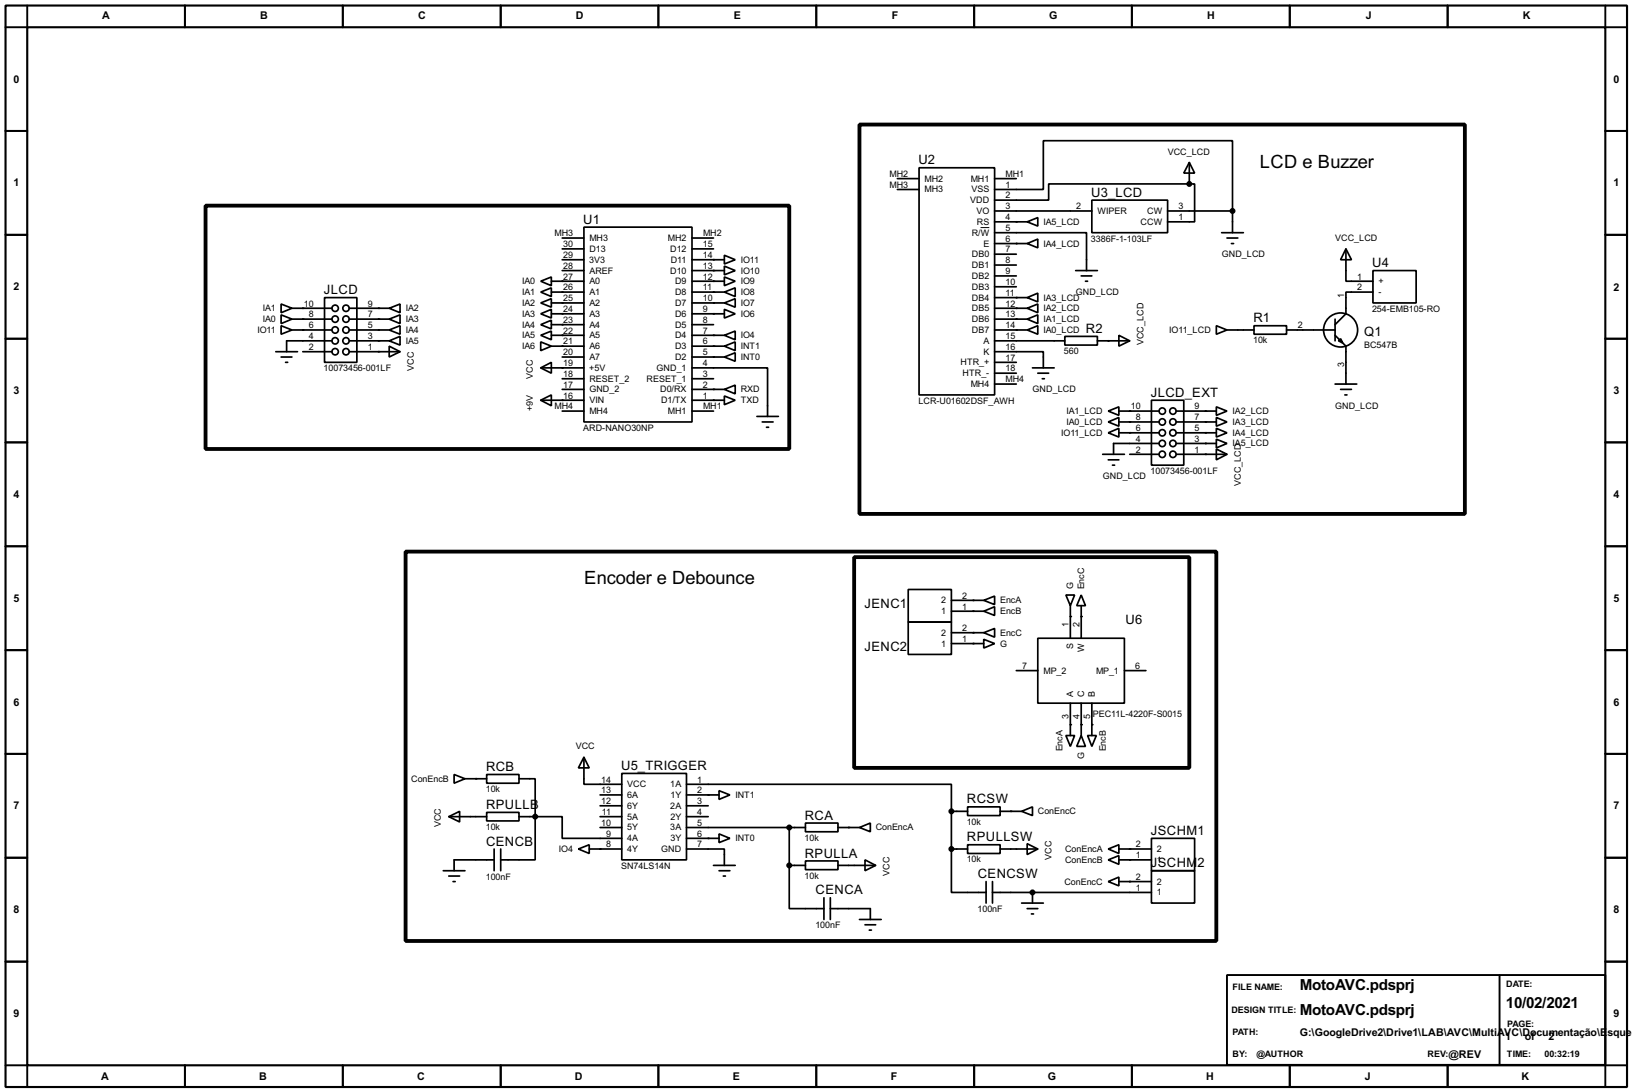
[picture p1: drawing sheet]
<svg xmlns="http://www.w3.org/2000/svg" width="383mm" height="256mm" viewBox="0 0 383 256" stroke-linecap="round" stroke-linejoin="round" font-family="sans-serif">
<path d="M1.3 1.3h381v254h-381zM6.4 6.4h370.8v243.8h-370.8z" fill="none" stroke="#000" stroke-width=".5"/>
<g fill="none" stroke="#000" stroke-width=".45">
<path d="M6.4 1.3v5.1h-5.1M43.5 1.3v5.1M80.6 1.3v5.1M117.7 1.3v5.1M154.7 1.3v5.1M191.8 1.3v5.1M228.9 1.3v5.1M266 1.3v5.1M303.1 1.3v5.1M340.2 1.3v5.1M377.2 1.3v5.1h5.1M1.3 30.8h5.1"/>
<path d="M377.2 30.8h5.1M1.3 55.2h5.1M377.2 55.2h5.1M1.3 79.6h5.1M377.2 79.6h5.1M1.3 103.9h5.1M377.2 103.9h5.1M1.3 128.3h5.1M377.2 128.3h5.1M1.3 152.7h5.1M377.2 152.7h5.1M1.3 177.1h5.1"/>
<path d="M377.2 177.1h5.1M1.3 201.5h5.1M377.2 201.5h5.1M1.3 225.9h5.1M288.3 229h88.9v21.1h-88.9zM352.4 229v21.1M377.2 225.9h5.1M1.3 250.2h5.1v5.1M43.5 250.2v5.1M80.6 250.2v5.1M117.7 250.2v5.1M154.7 250.2v5.1"/>
<path d="M191.8 250.2v5.1M228.9 250.2v5.1M266 250.2v5.1M303.1 250.2v5.1M340.2 250.2v5.1M382.3 250.2h-5.1v5.1"/>
</g>
<g fill="none" stroke="#000" stroke-width=".4">
<path d="M216 39.4h17.7v53.4h-17.7zM279.5 38.2l1.2 2.5h-2.5zM279.5 38.2v5M132.1 55.9h5.1M132.1 58.5h5.1M137.2 53.4h25.4v45.7h-25.4zM162.6 55.9h5.1M162.6 58.5h5.1M170.2 60l2.6 1-2.6 1zM210.9 44.5h5.1M210.9 42h5.1M233.7 44.5h11.5v-11.4h44.4v16.5"/>
<path d="M233.7 54.7h21.6v8.9M233.7 49.6h22.9M233.7 57.2h7.7M233.7 52.1h7.7M233.7 59.7h5.1M233.7 42h5.1M241.4 57.2l2.5-1v2zM241.4 52.1l2.5-1v2zM256.6 47h17.8v7.7h-17.8zM274.4 49.6h15.2M279.5 43.2h1.2v8.9h-6.3M279.5 43.2h-33.1v3.8h-12.7"/>
<path d="M287.1 54.7h5.1M288.3 55.9h2.6M289.4 57.2h.5M289.6 49.6v5.1M316.3 58.5l1.3 2.5h-2.6zM316.3 58.5v7.6h6.3M66.1 74l2.5 1-2.5 1zM66.1 76.5l2.5 1-2.5 1zM66.1 71.4l2.5 1-2.5 1.1zM68.6 77.5h9.4M68.6 72.4h9.4M68.6 75h9.4"/>
<path d="M76.3 69.9h7.6v15.2h-7.6zM82.1 77.5h9.4M82.1 72.4h9.4M82.1 75h9.4M91.5 72.4l2.5-1v2.1zM91.5 77.5l2.5-1v2zM91.5 75l2.5-1v2zM127.1 66.1l2.5-1v2zM127.1 68.6l2.5-1v2.1zM127.1 71.2l2.5-1v2zM127.1 73.7l2.5-1v2zM127.1 76.3l2.5-1.1v2.1z"/>
<path d="M127.1 78.8l2.5-1v2zM129.6 66.1h7.6M129.6 73.7h7.6M129.6 68.6h7.6M129.6 71.2h7.6M129.6 76.3h7.6M129.6 78.8h7.6M132.1 61h5.1M132.1 63.6h5.1M162.6 61h7.6M162.6 63.6h7.6M162.6 66.1h7.6"/>
<path d="M162.6 73.7h7.6M162.6 68.6h7.6M162.6 71.2h7.6M162.6 76.3h5.1M162.6 78.8h7.6M170.2 62.5l2.6 1.1-2.6 1zM170.2 65.1l2.6 1-2.6 1zM170.2 72.7l2.6 1-2.6 1zM170.2 68.6l2.6-1v2.1zM170.2 71.2l2.6-1v2zM170.2 78.8l2.6-1v2zM233.7 77.5h7.7"/>
<path d="M233.7 69.9h7.7M233.7 72.4h7.7M233.7 75h7.7M233.7 62.3h5.1M233.7 64.8h5.1M233.7 67.4h5.1M241.4 69.9l2.5-1v2zM241.4 72.4l2.5-1v2.1zM241.4 75l2.5-1v2zM241.4 77.5l2.5-1v2zM250.2 79h7.7v2.1h-7.7zM252.8 63.6h5.1"/>
<path d="M254.1 64.8h2.5M255.1 66.1h.5M262.9 78.8l2.6 1.3-2.6 1.2zM285.8 76.5l2.5 1-2.5 1zM288.3 77.5h6.4M294.7 76.5h7.6v2h-7.6zM302.3 77.5h11.4M313.7 78.8l2.6 2.5v8.9M313.7 75v5.1M322.6 63.6h10.2v7.6h-10.2zM322.6 68.6h-6.3v5.1l-2.6 2.6M64.8 82.6h5.1"/>
<path d="M66.1 83.9h2.5M67.1 85.1h.5M71.2 82.6h6.8M78 80.1h-10.6v2.5M82.1 80.1h9.4M82.1 82.6h11.9M91.5 80.1l2.5-1.1v2.1zM91.5 81.3l2.5 1.3-2.5 1.3zM127.1 80.3l2.5 1-2.5 1.1zM127.1 94l2.5-1.2v2.5zM127.1 86.4l2.5-1.3v2.6zM127.1 94h10.1"/>
<path d="M127.1 86.4h10.1M129.6 81.3h7.6M132.1 91.5h5.1M132.1 83.9h5.1M132.1 96.6h5.1M132.1 89h5.1M162.6 86.4h17.8v11.4M162.6 94h7.6M162.6 91.5h7.6M162.6 83.9h7.6M162.6 81.3h7.6M162.6 96.6h5.1"/>
<path d="M162.6 89h5.1M170.2 93l2.6 1-2.6 1.1zM170.2 91.5l2.6-1v2zM170.2 83.9l2.6-1v2zM170.2 81.3l2.6-1v2.1zM177.9 97.8h5M179.1 99.1h2.6M233.7 82.6h11.5v3.8M233.7 80.1h16.5M233.7 90.2h5.1M233.7 85.1h5.1M233.7 87.7h5.1"/>
<path d="M242.6 86.4h5.1M243.9 87.7h2.5M244.9 89h.5M257.9 80.1h7.6M260.4 99.1l2.5-1v2zM260.4 96.6l2.5-1v2zM262.9 99.1h9.4M262.9 96.6h9.4M270.6 94h7.6v15.3h-7.6zM276.4 99.1h9.4M276.4 96.6h9.4M285.8 95.6l2.5 1-2.5 1z"/>
<path d="M285.8 98.1l2.5 1-2.5 1zM313.7 90.2h5.1M314.5 80.1l.5-.5 .5 1zM315 91.5h2.6M316 92.8h.5M180.1 100.4h.5M259.1 106.7h5.1M260.4 101.7l2.5-1.1v2.1zM260.4 108h2.5M261.4 109.3h.5M262.9 101.7h9.4M265.5 106.7h6.8"/>
<path d="M272.3 104.2h-10.6v2.5M276.4 104.2h9.4M276.4 106.7h11.9M276.4 101.7h9.4M285.8 100.6l2.5 1.1-2.5 1zM285.8 103.2l2.5 1-2.5 1zM285.8 105.5l2.5 1.2-2.5 1.3zM213.4 138.5h10.2v7.6h-10.2zM250.5 139.8h2l-1 2.5zM254.1 139.8l1 2.5h-2.1zM213.4 146.1h10.2v7.6h-10.2zM223.6 141h7.6"/>
<path d="M223.6 143.6h7.6M223.6 148.6h7.6M223.6 151.2h7.6M231.2 141l2.5-1v2zM231.2 143.6l2.5-1.1v2.1zM231.2 148.6l2.5-1v2.1zM231.2 150.2l2.5 1-2.5 1zM238.8 157.5h5.1M243.9 149.9h20.3v15.3h-20.3zM251.5 142.3v7.6M254.1 142.3v7.6M264.2 157.5h5.1"/>
<path d="M137.2 177.9l1.3 2.5h-2.6zM137.2 177.9v6.3h8.9M250.5 172.8h2l-1 2.5zM251.5 165.2v7.6M254.1 172.8l1 2.5h-2.1zM254.1 165.2v7.6M255.6 172.8h2l-1 2.5zM256.6 165.2v7.6M105.5 191.8l2.5-1.2v2.5zM105.5 191.8h8.9M106.7 181.9l2.6 1-2.6 1.1zM109.3 182.9h5.1"/>
<path d="M114.4 190.8h7.6v2h-7.6zM114.4 181.9h7.6v2.1h-7.6zM116.1 199.4v5.1M117.7 199.4v5.1M122 182.9h3.8v8.9M122 191.8h3.8M125.8 191.8v10.2h-8.1M125.8 191.8h6.3v5.1h14M135.9 199.4l2.6-1v2.1zM138.5 199.4h7.6M141 191.8h5.1M141 194.4h5.1"/>
<path d="M141 186.7h5.1M141 189.3h5.1M146.1 181.7h15.2v20.3h-15.2zM161.3 199.4h8.9v3.9M161.3 184.2h62.3v6.4M161.3 191.8h5.1M161.3 194.4h28M161.3 196.9h7.7M161.3 186.7h7.7M161.3 189.3h5.1M169 195.9l2.5 1-2.5 1zM169 185.7l2.5 1-2.5 1.1z"/>
<path d="M185.5 194.4v8.9M189.3 193.3h7.6v2.1h-7.6zM196.9 194.4h5.1M202 194.4l2.5-1.1v2.1zM223.6 199.4v10.2h8.1M223.6 199.4h3.8M223.6 190.6v8.8M223.6 190.6h3.8M227.4 198.4h7.6v2.1h-7.6zM227.4 189.5h7.6v2.1h-7.6zM235 199.4h8.9M235 190.6h5.1"/>
<path d="M240.1 190.6l2.5-1.1v2.1zM241.4 198.2l2.5 1.2-2.5 1.3zM260.4 199.4l2.5-1v2.1zM262.9 199.4h7.7M270.6 196.9h10.1v7.6h-10.1zM104.2 204.5h5.1M105.5 205.8h2.5M106.5 207.1h.5M116.1 202h-9.4v2.5M167.7 203.3h5.1M169 204.5h2.5M170 205.8h.5"/>
<path d="M185.5 203.3v10.1h8.1M185.5 203.3h3.8M189.3 202.2h7.6v2.1h-7.6zM193.6 210.9v5.1M195.1 213.4h9.4v2.6M195.1 210.9v5.1M196.9 203.3h8.9M202 216h5.1M203.3 202l2.5 1.3-2.5 1.2zM203.3 217.2h2.5M204.3 218.5h.5M231.7 207.1v5"/>
<path d="M233.2 209.6h37.4M233.2 207.1v5M240.1 212.1h5.1M241.4 213.4h2.5M242.4 214.7h.5M242.6 209.6v2.5M260.4 202l2.5-1v2zM260.4 207.1l2.5-1.1v2.1zM262.9 202h7.7M262.9 207.1h7.7M270.6 204.5h10.1v7.6h-10.1z"/>
<circle cx="78.7" cy="72.4" r=".75"/>
<circle cx="78.7" cy="75" r=".75"/>
<circle cx="78.7" cy="77.5" r=".75"/>
<circle cx="81.3" cy="72.4" r=".75"/>
<circle cx="81.3" cy="77.5" r=".75"/>
<circle cx="81.3" cy="75" r=".75"/>
<circle cx="315" cy="77.5" r="4"/>
<circle cx="78.7" cy="82.6" r=".75"/>
<circle cx="78.7" cy="80.1" r=".75"/>
<circle cx="81.3" cy="82.6" r=".75"/>
<circle cx="81.3" cy="80.1" r=".75"/>
<circle cx="273.1" cy="96.6" r=".75"/>
<circle cx="273.1" cy="99.1" r=".75"/>
<circle cx="275.6" cy="96.6" r=".75"/>
<circle cx="275.6" cy="99.1" r=".75"/>
<circle cx="273.1" cy="101.7" r=".75"/>
<circle cx="273.1" cy="104.2" r=".75"/>
<circle cx="273.1" cy="106.7" r=".75"/>
<circle cx="275.6" cy="101.7" r=".75"/>
<circle cx="275.6" cy="106.7" r=".75"/>
<circle cx="275.6" cy="104.2" r=".75"/>
</g>
<g fill="#000">
<circle cx="238.8" cy="57.2" r=".2"/>
<circle cx="238.8" cy="52.1" r=".2"/>
<circle cx="279.5" cy="43.2" r=".2"/>
<circle cx="71.2" cy="75" r=".2"/>
<circle cx="71.2" cy="72.4" r=".2"/>
<circle cx="71.2" cy="77.5" r=".2"/>
<circle cx="89" cy="72.4" r=".2"/>
<circle cx="89" cy="75" r=".2"/>
<circle cx="89" cy="77.5" r=".2"/>
<circle cx="132.1" cy="78.8" r=".2"/>
<circle cx="132.1" cy="76.3" r=".2"/>
<circle cx="132.1" cy="71.2" r=".2"/>
<circle cx="132.1" cy="68.6" r=".2"/>
<circle cx="132.1" cy="66.1" r=".2"/>
<circle cx="132.1" cy="73.7" r=".2"/>
<circle cx="167.7" cy="68.6" r=".2"/>
<circle cx="167.7" cy="78.8" r=".2"/>
<circle cx="167.7" cy="63.6" r=".2"/>
<circle cx="167.7" cy="61" r=".2"/>
<circle cx="167.7" cy="73.7" r=".2"/>
<circle cx="167.7" cy="66.1" r=".2"/>
<circle cx="167.7" cy="71.2" r=".2"/>
<circle cx="238.8" cy="72.4" r=".2"/>
<circle cx="238.8" cy="75" r=".2"/>
<circle cx="238.8" cy="77.5" r=".2"/>
<circle cx="238.8" cy="69.9" r=".2"/>
<circle cx="89" cy="82.6" r=".2"/>
<circle cx="89" cy="80.1" r=".2"/>
<circle cx="132.1" cy="81.3" r=".2"/>
<circle cx="132.1" cy="94" r=".2"/>
<circle cx="132.1" cy="86.4" r=".2"/>
<circle cx="167.7" cy="81.3" r=".2"/>
<circle cx="167.7" cy="91.5" r=".2"/>
<circle cx="167.7" cy="83.9" r=".2"/>
<circle cx="167.7" cy="94" r=".2"/>
<circle cx="260.4" cy="80.1" r=".2"/>
<circle cx="265.5" cy="96.6" r=".2"/>
<circle cx="265.5" cy="99.1" r=".2"/>
<circle cx="283.3" cy="96.6" r=".2"/>
<circle cx="283.3" cy="99.1" r=".2"/>
<circle cx="265.5" cy="101.7" r=".2"/>
<circle cx="283.3" cy="106.7" r=".2"/>
<circle cx="283.3" cy="104.2" r=".2"/>
<circle cx="283.3" cy="101.7" r=".2"/>
<circle cx="228.7" cy="141" r=".2"/>
<circle cx="228.7" cy="143.6" r=".2"/>
<circle cx="228.7" cy="151.2" r=".2"/>
<circle cx="228.7" cy="148.6" r=".2"/>
<circle cx="251.5" cy="144.8" r=".2"/>
<circle cx="254.1" cy="144.8" r=".2"/>
<circle cx="251.5" cy="170.2" r=".2"/>
<circle cx="254.1" cy="170.2" r=".2"/>
<circle cx="256.6" cy="170.2" r=".2"/>
<circle cx="111.8" cy="182.9" r=".2"/>
<circle cx="141" cy="199.4" r=".2"/>
<circle cx="166.4" cy="186.7" r=".2"/>
<circle cx="166.4" cy="196.9" r=".2"/>
<circle cx="199.4" cy="194.4" r=".2"/>
<circle cx="237.5" cy="190.6" r=".2"/>
<circle cx="265.5" cy="199.4" r=".2"/>
<circle cx="242.6" cy="209.6" r=".2"/>
<circle cx="265.5" cy="202" r=".2"/>
<circle cx="265.5" cy="207.1" r=".2"/>
</g>
<path d="M202 29.3h142.2v91.4h-142.2zM48.3 48.3h137.2v57.2h-137.2zM95.3 129.6h190.5v91.4h-190.5zM200.7 130.9h78.8v49.5h-78.8z" fill="none" stroke="#000" stroke-width=".9"/>
<g fill="#000" stroke="#000" stroke-width=".4">
<circle cx="279.4" cy="43.2" r=".5"/>
<circle cx="289.6" cy="49.6" r=".5"/>
<circle cx="125.7" cy="191.8" r=".5"/>
<circle cx="185.4" cy="194.4" r=".5"/>
<circle cx="223.5" cy="199.4" r=".5"/>
<circle cx="223.5" cy="190.6" r=".5"/>
<circle cx="185.4" cy="203.3" r=".5"/>
<circle cx="242.6" cy="209.6" r=".5"/>
</g>
<path d="M230.4 53.5h2.1" fill="none" stroke="#000" stroke-width=".23"/>
<g font-size="4.8">
<text x="296" y="39.5">LCD e Buzzer</text>
<text x="137.3" y="137.3">Encoder e Debounce</text>
</g>
<g font-size="4">
<text x="305.4" y="232.6">MotoAVC.pdsprj</text>
<text x="305.4" y="238.4">MotoAVC.pdsprj</text>
<text x="353.9" y="236.7">10/02/2021</text>
</g>
<g font-size="3.4">
<text x="215.8" y="38.6">U2</text>
<text x="256.4" y="46.2">U3_LCD</text>
<text x="137.1" y="52.6">U1</text>
<text x="322.5" y="62.8">U4</text>
<text x="76.1" y="69.1">JLCD</text>
<text x="294.5" y="75.7">R1</text>
<text x="255.2" y="78.2">R2</text>
<text x="320.6" y="78.8">Q1</text>
<text x="270.4" y="93.2">JLCD_EXT</text>
<text x="203.1" y="142.8">JENC1</text>
<text x="264.5" y="146.6">U6</text>
<text x="203.1" y="152.9">JENC2</text>
<text x="114.2" y="181.1">RCB</text>
<text x="146" y="180.9">U5_TRIGGER</text>
<text x="114.2" y="190">RPULLB</text>
<text x="227.2" y="188.7">RCSW</text>
<text x="189.1" y="192.5">RCA</text>
<text x="227.2" y="197.6">RPULLSW</text>
<text x="270.4" y="196.1">JSCHM1</text>
<text x="114.2" y="198.6">CENCB</text>
<text x="189.1" y="201.4">RPULLA</text>
<text x="270.4" y="203.7">JSCHM</text>
<text x="281.4" y="203.7">2</text>
<text x="229.8" y="206.3">CENCSW</text>
<text x="191.7" y="210.1">CENCA</text>
</g>
<g font-size="2.8">
<text x="24" y="4.5">A</text>
<text x="61.1" y="4.5">B</text>
<text x="98.2" y="4.5">C</text>
<text x="135.3" y="4.5">D</text>
<text x="172.4" y="4.5">E</text>
<text x="209.6" y="4.5">F</text>
<text x="246.5" y="4.5">G</text>
<text x="283.6" y="4.5">H</text>
<text x="320.9" y="4.5">J</text>
<text x="357.8" y="4.5">K</text>
<text x="3.2" y="19.4">0</text>
<text x="379.1" y="19.4">0</text>
<text x="3.2" y="43.8">1</text>
<text x="379.1" y="43.8">1</text>
<text x="3.2" y="68.2">2</text>
<text x="379.1" y="68.4">2</text>
<text x="3.2" y="92.6">3</text>
<text x="379.1" y="92.6">3</text>
<text x="3.2" y="117">4</text>
<text x="379.1" y="117">4</text>
<text x="3.2" y="141.4">5</text>
<text x="379.1" y="141.4">5</text>
<text x="3.2" y="165.8">6</text>
<text x="379.1" y="165.8">6</text>
<text x="3.2" y="190.1">7</text>
<text x="379.1" y="190.1">7</text>
<text x="3.2" y="214.5">8</text>
<text x="379.1" y="214.5">8</text>
<text x="3.2" y="238.9">9</text>
<text x="379.1" y="238.9">9</text>
<text x="305.4" y="243.3">G:\GoogleDrive2\Drive1\LAB\AVC\MultiAVC\Documentação\E</text>
<text x="353.7" y="244.4">1</text>
<text x="358.3" y="244.4">of</text>
<text x="363.9" y="244.4">2</text>
<text x="377.7" y="243.3">squem</text>
<text x="340.4" y="248.4">@REV</text>
<text x="23.8" y="253.6">A</text>
<text x="60.9" y="253.6">B</text>
<text x="98" y="253.6">C</text>
<text x="135" y="253.6">D</text>
<text x="172.2" y="253.6">E</text>
<text x="209.3" y="253.6">F</text>
<text x="246.2" y="253.6">G</text>
<text x="283.4" y="253.6">H</text>
<text x="320.7" y="253.6">J</text>
<text x="357.5" y="253.6">K</text>
</g>
<g font-size="2.4">
<text x="209" y="41.6">MH2</text>
<text x="236.3" y="41.6">MH1</text>
<text x="274.4" y="36.3">VCC_LCD</text>
<text x="209" y="44.1">MH3</text>
<text x="217.2" y="42.7">MH2</text>
<text x="217.2" y="45.2">MH3</text>
<text x="228" y="47.7">VDD</text>
<text x="228.1" y="42.7">MH1</text>
<text x="228.3" y="45.2">VSS</text>
<text x="236.3" y="44.1">1</text>
<text x="236.3" y="46.6">2</text>
<text x="229.4" y="50.2">VO</text>
<text x="229.5" y="52.8">RS</text>
<text x="236.3" y="49.2">3</text>
<text x="236.3" y="51.7">4</text>
<text x="245.2" y="52.8">IA5_LCD</text>
<text x="252.9" y="49.2">2</text>
<text x="257.9" y="50.2">WIPER</text>
<text x="268" y="52.8">CCW</text>
<text x="269.5" y="50.2">CW</text>
<text x="276.9" y="51.7">1</text>
<text x="276.9" y="49.2">3</text>
<text x="130.3" y="55.5">MH3</text>
<text x="132.4" y="58.1">30</text>
<text x="138.5" y="59.2">D13</text>
<text x="138.5" y="56.6">MH3</text>
<text x="156.9" y="56.6">MH2</text>
<text x="157.5" y="59.2">D12</text>
<text x="165.2" y="58.1">15</text>
<text x="165.2" y="55.5">MH2</text>
<text x="228.3" y="55.4">R/W</text>
<text x="231.1" y="57.9">E</text>
<text x="236.3" y="54.3">5</text>
<text x="236.3" y="56.8">6</text>
<text x="236.3" y="59.3">7</text>
<text x="245.2" y="57.9">IA4_LCD</text>
<text x="256.4" y="56.8">3386F-1-103LF</text>
<text x="313.7" y="56.6">VCC_LCD</text>
<text x="132.4" y="65.6">27</text>
<text x="132.4" y="63.1">28</text>
<text x="132.4" y="60.6">29</text>
<text x="138.5" y="61.7">3V3</text>
<text x="138.5" y="64.2">AREF</text>
<text x="157.5" y="64.2">D10</text>
<text x="157.6" y="61.7">D11</text>
<text x="165.2" y="65.6">12</text>
<text x="165.2" y="63.1">13</text>
<text x="165.2" y="60.6">14</text>
<text x="174" y="61.7">IO11</text>
<text x="174" y="64.2">IO10</text>
<text x="228.4" y="60.4">DB0</text>
<text x="228.4" y="62.9">DB1</text>
<text x="228.4" y="65.5">DB2</text>
<text x="236.3" y="61.9">8</text>
<text x="236.3" y="64.4">9</text>
<text x="287.1" y="60.4">GND_LCD</text>
<text x="318.9" y="65.6">1</text>
<text x="71.4" y="72">10</text>
<text x="86.4" y="72">9</text>
<text x="122.7" y="66.7">IA0</text>
<text x="122.7" y="69.3">IA1</text>
<text x="122.7" y="71.9">IA2</text>
<text x="132.4" y="70.8">25</text>
<text x="132.4" y="68.2">26</text>
<text x="138.5" y="71.9">A2</text>
<text x="138.5" y="69.3">A1</text>
<text x="138.5" y="66.7">A0</text>
<text x="158.6" y="71.9">D7</text>
<text x="158.6" y="69.3">D8</text>
<text x="158.6" y="66.7">D9</text>
<text x="165.2" y="70.8">10</text>
<text x="165.2" y="68.2">11</text>
<text x="174" y="66.7">IO9</text>
<text x="174" y="69.3">IO8</text>
<text x="174" y="71.9">IO7</text>
<text x="228.4" y="68.1">DB3</text>
<text x="228.4" y="70.6">DB4</text>
<text x="236.3" y="67">10</text>
<text x="236.3" y="69.5">11</text>
<text x="236.3" y="72">12</text>
<text x="245.2" y="70.6">IA3_LCD</text>
<text x="252.8" y="69.3">GND_LCD</text>
<text x="315.9" y="69.9" transform="rotate(-90 315.9 69.9)">1</text>
<text x="318.9" y="68.2">2</text>
<text x="323.9" y="66.7">+</text>
<text x="323.9" y="69.3">-</text>
<text x="61.7" y="75.6">IA0</text>
<text x="61.7" y="73.1">IA1</text>
<text x="72.6" y="77.1">6</text>
<text x="72.6" y="74.6">8</text>
<text x="86.4" y="77.1">5</text>
<text x="86.4" y="74.6">7</text>
<text x="95.3" y="73.1">IA2</text>
<text x="95.3" y="75.6">IA3</text>
<text x="122.7" y="74.4">IA3</text>
<text x="122.7" y="76.9">IA4</text>
<text x="132.4" y="75.8">23</text>
<text x="132.4" y="73.3">24</text>
<text x="138.5" y="76.9">A4</text>
<text x="138.5" y="74.4">A3</text>
<text x="158.6" y="76.9">D5</text>
<text x="158.6" y="74.4">D6</text>
<text x="165.2" y="75.8">8</text>
<text x="165.2" y="73.3">9</text>
<text x="174" y="74.4">IO6</text>
<text x="228.4" y="73.1">DB5</text>
<text x="228.4" y="75.6">DB6</text>
<text x="236.3" y="74.6">13</text>
<text x="236.3" y="77.1">14</text>
<text x="245.2" y="73.1">IA2_LCD</text>
<text x="245.2" y="75.6">IA1_LCD</text>
<text x="305" y="77.1">2</text>
<text x="322.4" y="73.3">254-EMB105-RO</text>
<text x="60.5" y="78.2">IO11</text>
<text x="72.6" y="82.2">2</text>
<text x="72.6" y="79.7">4</text>
<text x="86.4" y="82.2">1</text>
<text x="86.4" y="79.7">3</text>
<text x="95.3" y="78.2">IA4</text>
<text x="95.3" y="80.8">IA5</text>
<text x="122.7" y="79.5">IA5</text>
<text x="122.7" y="82">IA6</text>
<text x="132.4" y="83.5">20</text>
<text x="132.4" y="80.9">21</text>
<text x="132.4" y="78.3">22</text>
<text x="138.5" y="82">A6</text>
<text x="138.5" y="79.5">A5</text>
<text x="158.6" y="82">D3</text>
<text x="158.6" y="79.5">D4</text>
<text x="165.2" y="83.5">5</text>
<text x="165.2" y="80.9">6</text>
<text x="165.2" y="78.3">7</text>
<text x="174" y="82">INT1</text>
<text x="174" y="79.5">IO4</text>
<text x="228.4" y="78.2">DB7</text>
<text x="231.1" y="80.8">A</text>
<text x="231.1" y="83.3">K</text>
<text x="236.3" y="79.7">15</text>
<text x="236.3" y="82.2">16</text>
<text x="245.2" y="78.2">IA0_LCD</text>
<text x="250" y="83.2">560</text>
<text x="268.7" y="81.1" transform="rotate(-90 268.7 81.1)">VCC_LCD</text>
<text x="274.7" y="78.2">IO11_LCD</text>
<text x="294.5" y="80.6">10k</text>
<text x="320.5" y="81.8">BC547B</text>
<text x="76.1" y="87.2">10073456-001LF</text>
<text x="97.3" y="87.1" transform="rotate(-90 97.3 87.1)">VCC</text>
<text x="125.2" y="88.9" transform="rotate(-90 125.2 88.9)">VCC</text>
<text x="132.4" y="88.5">18</text>
<text x="132.4" y="86">19</text>
<text x="138.5" y="87.1">+5V</text>
<text x="138.5" y="89.6">RESET_2</text>
<text x="138.5" y="84.6">A7</text>
<text x="151.9" y="89.6">RESET_1</text>
<text x="154.3" y="87.1">GND_1</text>
<text x="158.6" y="84.6">D2</text>
<text x="165.2" y="88.5">3</text>
<text x="165.2" y="86">4</text>
<text x="174" y="84.6">INT0</text>
<text x="225.7" y="85.8">HTR_+</text>
<text x="226.2" y="88.4">HTR_-</text>
<text x="236.3" y="84.7">17</text>
<text x="236.3" y="87.3">18</text>
<text x="236.3" y="89.8">MH4</text>
<text x="315.9" y="86.2" transform="rotate(-90 315.9 86.2)">3</text>
<text x="132.4" y="93.6">16</text>
<text x="132.4" y="91.1">17</text>
<text x="138.5" y="94.7">VIN</text>
<text x="138.5" y="92.2">GND_2</text>
<text x="155.1" y="92.2">D0/RX</text>
<text x="155.3" y="94.7">D1/TX</text>
<text x="165.2" y="93.6">1</text>
<text x="165.2" y="91.1">2</text>
<text x="174" y="94.7">TXD</text>
<text x="174" y="92.2">RXD</text>
<text x="215.8" y="94.9">LCR-U01602DSF_AWH</text>
<text x="228.1" y="90.9">MH4</text>
<text x="242.6" y="92.2">GND_LCD</text>
<text x="125.2" y="96.6" transform="rotate(-90 125.2 96.6)">+9V</text>
<text x="130.3" y="96.2">MH4</text>
<text x="137" y="101.2">ARD-NANO30NP</text>
<text x="138.5" y="97.3">MH4</text>
<text x="156.9" y="97.3">MH1</text>
<text x="165.2" y="96.2">MH1</text>
<text x="250.6" y="99.8">IA0_LCD</text>
<text x="250.6" y="97.3">IA1_LCD</text>
<text x="265.7" y="96.2">10</text>
<text x="266.9" y="101.2">6</text>
<text x="266.9" y="98.7">8</text>
<text x="280.7" y="101.2">5</text>
<text x="280.7" y="98.7">7</text>
<text x="280.7" y="96.2">9</text>
<text x="289.6" y="97.3">IA2_LCD</text>
<text x="289.6" y="99.8">IA3_LCD</text>
<text x="313.7" y="96">GND_LCD</text>
<text x="249.3" y="102.4">IO11_LCD</text>
<text x="266.9" y="106.3">2</text>
<text x="266.9" y="103.8">4</text>
<text x="280.7" y="106.3">1</text>
<text x="280.7" y="103.8">3</text>
<text x="289.6" y="102.4">IA4_LCD</text>
<text x="289.6" y="104.9">IA5_LCD</text>
<text x="259.1" y="112.5">GND_LCD</text>
<text x="270.4" y="111.4">10073456-001LF</text>
<text x="291.6" y="114.1" transform="rotate(-90 291.6 114.1)">VCC_LCD</text>
<text x="221.2" y="141.7">2</text>
<text x="226.1" y="143.2">1</text>
<text x="226.1" y="140.6">2</text>
<text x="235" y="141.7">EncA</text>
<text x="252.2" y="138.4" transform="rotate(-90 252.2 138.4)">G</text>
<text x="254.8" y="138.4" transform="rotate(-90 254.8 138.4)">EncC</text>
<text x="221.2" y="144.3">1</text>
<text x="221.2" y="149.3">2</text>
<text x="226.1" y="148.2">2</text>
<text x="235" y="144.3">EncB</text>
<text x="235" y="149.3">EncC</text>
<text x="251.1" y="147.4" transform="rotate(-90 251.1 147.4)">1</text>
<text x="253.7" y="147.4" transform="rotate(-90 253.7 147.4)">2</text>
<text x="221.2" y="151.9">1</text>
<text x="226.1" y="150.8">1</text>
<text x="235" y="151.9">G</text>
<text x="252.2" y="152.5" transform="rotate(-90 252.2 152.5)">S</text>
<text x="254.7" y="153.2" transform="rotate(-90 254.7 153.2)">W</text>
<text x="240.2" y="157.1">7</text>
<text x="245.2" y="158.2">MP_2</text>
<text x="257.5" y="158.2">MP_1</text>
<text x="266.8" y="157.1">6</text>
<text x="252.2" y="163.8" transform="rotate(-90 252.2 163.8)">A</text>
<text x="254.8" y="163.8" transform="rotate(-90 254.8 163.8)">C</text>
<text x="257.3" y="163.8" transform="rotate(-90 257.3 163.8)">B</text>
<text x="251.1" y="168.8" transform="rotate(-90 251.1 168.8)">3</text>
<text x="253.7" y="168.8" transform="rotate(-90 253.7 168.8)">4</text>
<text x="256.2" y="168.8" transform="rotate(-90 256.2 168.8)">5</text>
<text x="256.8" y="168.5">PEC11L-4220F-S0015</text>
<text x="135.3" y="176">VCC</text>
<text x="249.7" y="176.5" transform="rotate(-90 249.7 176.5)">EncA</text>
<text x="254.8" y="178.2" transform="rotate(-90 254.8 178.2)">G</text>
<text x="259.8" y="176.5" transform="rotate(-90 259.8 176.5)">EncB</text>
<text x="96.6" y="183.6">ConEncB</text>
<text x="141.3" y="183.8">14</text>
<text x="147.4" y="184.9">VCC</text>
<text x="157.5" y="184.9">1A</text>
<text x="163.9" y="183.8">1</text>
<text x="114.2" y="186.1">10k</text>
<text x="141.3" y="186.3">13</text>
<text x="141.3" y="188.9">12</text>
<text x="141.4" y="191.4">11</text>
<text x="147.4" y="187.4">6A</text>
<text x="147.4" y="190">6Y</text>
<text x="157.5" y="190">2A</text>
<text x="157.6" y="187.4">1Y</text>
<text x="163.9" y="186.3">2</text>
<text x="163.9" y="188.9">3</text>
<text x="163.9" y="191.4">4</text>
<text x="172.8" y="187.4">INT1</text>
<text x="243.9" y="191.3">ConEncC</text>
<text x="103.6" y="194.3" transform="rotate(-90 103.6 194.3)">VCC</text>
<text x="114.2" y="194.9">10k</text>
<text x="141.3" y="194">10</text>
<text x="142.4" y="196.5">9</text>
<text x="147.4" y="192.5">5A</text>
<text x="147.4" y="195.1">5Y</text>
<text x="147.4" y="197.6">4A</text>
<text x="157.5" y="195.1">3A</text>
<text x="157.6" y="192.5">2Y</text>
<text x="157.6" y="197.6">3Y</text>
<text x="163.9" y="194">5</text>
<text x="163.9" y="196.5">6</text>
<text x="172.8" y="197.6">INT0</text>
<text x="189.1" y="197.5">10k</text>
<text x="205.8" y="195.1">ConEncA</text>
<text x="227.2" y="193.7">10k</text>
<text x="131.3" y="200.1">IO4</text>
<text x="142.4" y="199">8</text>
<text x="147.4" y="200.1">4Y</text>
<text x="155.3" y="200.1">GND</text>
<text x="163.9" y="199">7</text>
<text x="227.2" y="202.6">10k</text>
<text x="247.1" y="201.9" transform="rotate(-90 247.1 201.9)">VCC</text>
<text x="250.3" y="200.1">ConEncA</text>
<text x="250.3" y="202.7">ConEncB</text>
<text x="266.9" y="201.6">1</text>
<text x="266.9" y="199">2</text>
<text x="271.8" y="202.7">1</text>
<text x="271.8" y="200.1">2</text>
<text x="114.2" y="206.6">100nF</text>
<text x="145.9" y="204.1">SN74LS14N</text>
<text x="189.1" y="206.4">10k</text>
<text x="209" y="205.7" transform="rotate(-90 209 205.7)">VCC</text>
<text x="250.1" y="207.8">ConEncC</text>
<text x="266.9" y="209.2">1</text>
<text x="266.9" y="206.7">2</text>
<text x="271.8" y="207.8">2</text>
<text x="229.7" y="214.2">100nF</text>
<text x="271.8" y="210.3">1</text>
<text x="191.6" y="218.1">100nF</text>
<text x="289.6" y="232.4">FILE NAME:</text>
<text x="353.9" y="231.9">DATE:</text>
<text x="289.3" y="237.9">DESIGN TITLE:</text>
<text x="289.6" y="243.2">PATH:</text>
<text x="354.1" y="241.3">PAGE:</text>
<text x="289.6" y="248.2">BY:</text>
<text x="295.2" y="248.2">@AUTHOR</text>
<text x="335.4" y="248.3">REV:</text>
<text x="354.1" y="248.3">TIME:</text>
<text x="362.9" y="248.3">00:32:19</text>
</g>
</svg>
